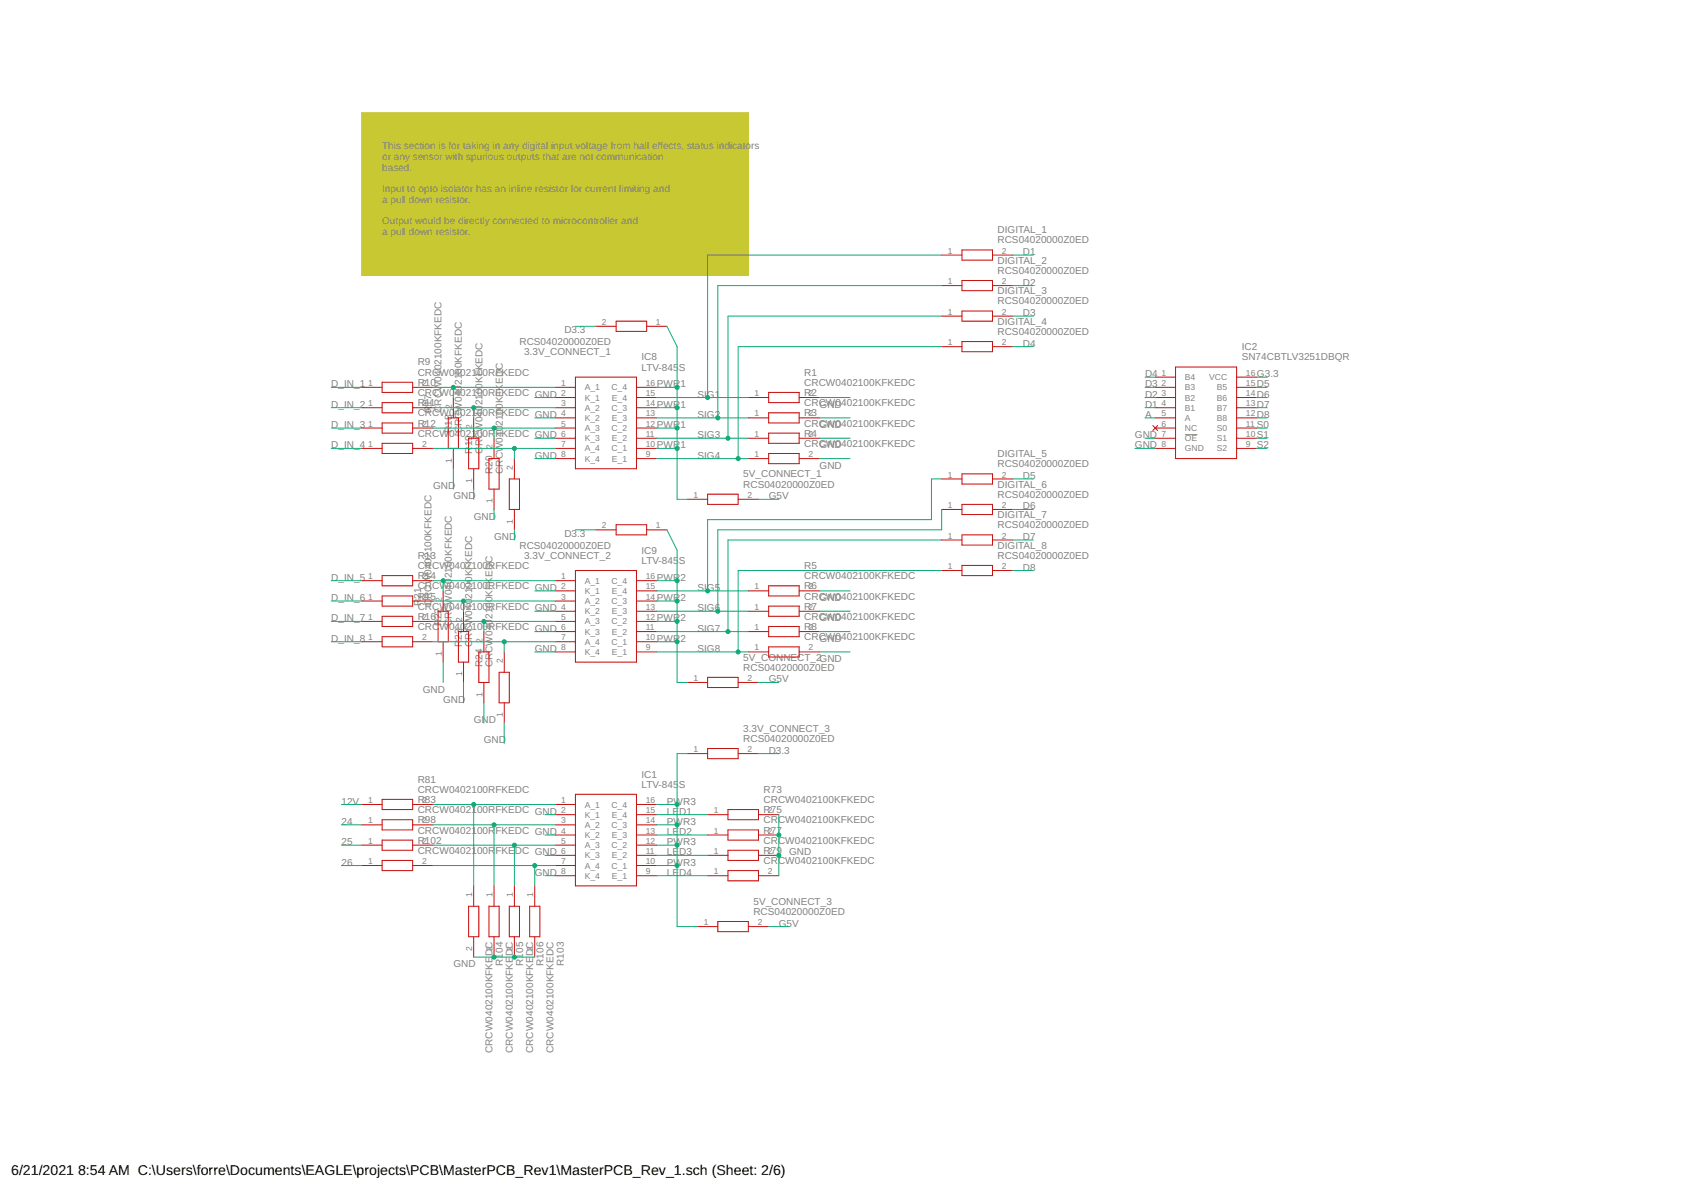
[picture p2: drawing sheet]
<svg xmlns="http://www.w3.org/2000/svg" width="420mm" height="297mm" viewBox="0 0 420 297" stroke-linecap="round" stroke-linejoin="round" font-family="sans-serif">
<path d="M90.3 28.1h96.5v40.7h-96.5z" fill="#c8c832" stroke="#c8c832" stroke-width=".25"/>
<path d="M295.8 108.5h3.1" fill="none" stroke="#808080" stroke-width=".25"/>
<g fill="none" stroke="#c90d0c" stroke-width=".25">
<path d="M235.1 63.7h5.1M235.1 71.3h5.1M235.1 78.9h5.1M240.2 77.6h7.6v2.6h-7.6zM240.2 62.4h7.6v2.5h-7.6zM240.2 70h7.6v2.6h-7.6zM247.8 63.7h5.1M247.8 71.3h5.1M247.8 78.9h5.1M90.3 96.7h5.1M95.4 95.4h7.6v2.6h-7.6zM103 96.7h5.1"/>
<path d="M113.2 99.2v5.1M138.6 96.7h5.1M138.6 99.2h5.1M143.7 94.1h15.2v22.9h-15.2zM148.7 81.4h5.1M153.8 80.2h7.6v2.5h-7.6zM158.9 96.7h5.1M158.9 99.2h5.1M161.4 81.4h5.1M186.8 99.2h5.1M191.9 98h7.6v2.5h-7.6zM199.5 99.2h5.1"/>
<path d="M235.1 86.5h5.1M240.2 85.3h7.6v2.5h-7.6zM247.8 86.5h5.1M288.4 94.1h5.1M288.4 96.7h5.1M288.4 99.2h5.1M293.5 91.6h15.2v22.9h-15.2zM308.7 94.1h5.1M308.7 96.7h5.1M308.7 99.2h5.1M90.3 101.8h5.1M90.3 106.8h5.1"/>
<path d="M90.3 111.9h5.1M95.4 100.5h7.6v2.5h-7.6zM95.4 105.6h7.6v2.5h-7.6zM95.4 110.7h7.6v2.5h-7.6zM103 101.8h5.1M103 106.8h5.1M103 111.9h5.1M111.9 104.3h2.5v7.6h-2.5zM113.2 111.9v5.1M117 109.4h2.5v7.6h-2.5zM118.3 104.3v5.1M118.3 117v5.1"/>
<path d="M122.1 114.5h2.5v7.6h-2.5zM123.3 109.4v5.1M127.1 119.5h2.6v7.7h-2.6zM128.4 114.5v5M138.6 101.8h5.1M138.6 104.3h5.1M138.6 106.8h5.1M138.6 109.4h5.1M138.6 111.9h5.1M138.6 114.5h5.1M158.9 101.8h5.1M158.9 104.3h5.1"/>
<path d="M158.9 106.8h5.1M158.9 109.4h5.1M158.9 111.9h5.1M158.9 114.5h5.1M186.8 104.3h5.1M186.8 109.4h5.1M186.8 114.5h5.1M191.9 103h7.6v2.6h-7.6zM191.9 108.1h7.6v2.6h-7.6zM191.9 113.2h7.6v2.5h-7.6zM199.5 104.3h5.1M199.5 109.4h5.1"/>
<path d="M199.5 114.5h5.1M235.1 119.5h5.1M240.2 118.3h7.6v2.5h-7.6zM247.8 119.5h5.1M287.8 106.2l1.2 1.3M288.4 101.8h5.1M288.4 104.3h5.1M288.4 106.8h5.1M288.4 109.4h5.1M288.4 111.9h5.1M289 106.2l-1.2 1.3M308.7 101.8h5.1"/>
<path d="M308.7 104.3h5.1M308.7 106.8h5.1M308.7 109.4h5.1M308.7 111.9h5.1M123.3 122.1v5.1M128.4 127.2v5M148.7 132.2h5.1M153.8 131h7.6v2.5h-7.6zM161.4 132.2h5.1M171.6 124.6h5.1M176.7 123.4h7.6v2.5h-7.6zM184.3 124.6h5.1"/>
<path d="M235.1 127.2h5.1M235.1 134.8h5.1M240.2 133.5h7.6v2.6h-7.6zM240.2 125.9h7.6v2.5h-7.6zM247.8 127.2h5.1M247.8 134.8h5.1M90.3 144.9h5.1M90.3 150h5.1M90.3 155.1h5.1M95.4 143.7h7.6v2.5h-7.6zM95.4 148.8h7.6v2.5h-7.6zM95.4 153.8h7.6v2.6h-7.6z"/>
<path d="M95.4 158.9h7.6v2.6h-7.6zM103 144.9h5.1M103 150h5.1M103 155.1h5.1M109.4 152.6h2.5v7.6h-2.5zM110.6 147.5v5.1M114.4 157.6h2.6v7.7h-2.6zM115.7 152.6v5M120.8 157.6v5.1M138.6 147.5h5.1M138.6 152.6h5.1M138.6 157.6h5.1"/>
<path d="M138.6 144.9h5.1M138.6 150h5.1M138.6 155.1h5.1M143.7 142.4h15.2v22.9h-15.2zM158.9 147.5h5.1M158.9 152.6h5.1M158.9 157.6h5.1M158.9 144.9h5.1M158.9 150h5.1M158.9 155.1h5.1M186.8 147.5h5.1M186.8 152.6h5.1"/>
<path d="M186.8 157.6h5.1M191.9 146.2h7.6v2.6h-7.6zM191.9 151.3h7.6v2.5h-7.6zM191.9 156.4h7.6v2.5h-7.6zM199.5 147.5h5.1M199.5 152.6h5.1M199.5 157.6h5.1M235.1 142.4h5.1M240.2 141.1h7.6v2.6h-7.6zM247.8 142.4h5.1M90.3 160.2h5.1M103 160.2h5.1"/>
<path d="M110.6 160.2v5.1M115.7 165.3v5M119.5 162.7h2.6v7.6h-2.6zM120.8 170.3v5.1M124.6 167.8h2.5v7.6h-2.5zM125.9 162.7v5.1M125.9 175.4v5.1M138.6 162.7h5.1M138.6 160.2h5.1M158.9 162.7h5.1M158.9 160.2h5.1M171.6 170.3h5.1"/>
<path d="M176.7 169.1h7.6v2.5h-7.6zM184.3 170.3h5.1M186.8 162.7h5.1M191.9 161.5h7.6v2.5h-7.6zM199.5 162.7h5.1M95.4 199.5h7.6v2.6h-7.6zM143.7 198.3h15.2v22.8h-15.2zM171.6 188.1h5.1M176.7 186.8h7.6v2.6h-7.6zM184.3 188.1h5.1M90.3 200.8h5.1M90.3 205.9h5.1"/>
<path d="M90.3 211h5.1M90.3 216h5.1M95.4 204.6h7.6v2.6h-7.6zM95.4 209.7h7.6v2.5h-7.6zM95.4 214.8h7.6v2.5h-7.6zM103 200.8h5.1M103 205.9h5.1M103 211h5.1M103 216h5.1M138.6 200.8h5.1M138.6 203.3h5.1M138.6 205.9h5.1"/>
<path d="M138.6 208.4h5.1M138.6 211h5.1M138.6 213.5h5.1M138.6 216h5.1M138.6 218.6h5.1M158.9 200.8h5.1M158.9 203.3h5.1M158.9 205.9h5.1M158.9 208.4h5.1M158.9 211h5.1M158.9 213.5h5.1M158.9 216h5.1"/>
<path d="M158.9 218.6h5.1M176.7 203.3h5M176.7 208.4h5M176.7 213.5h5M176.7 218.6h5M181.7 202.1h7.7v2.5h-7.7zM181.7 207.2h7.7v2.5h-7.7zM181.7 212.2h7.7v2.6h-7.7zM181.7 217.3h7.7v2.6h-7.7zM189.4 203.3h5M189.4 208.4h5M189.4 213.5h5"/>
<path d="M189.4 218.6h5M117 226.2h2.5v7.6h-2.5zM118.3 221.1v5.1M118.3 233.8v5.1M122.1 226.2h2.5v7.6h-2.5zM123.3 221.1v5.1M123.3 233.8v5.1M127.1 226.2h2.6v7.6h-2.6zM128.4 221.1v5.1M128.4 233.8v5.1M132.2 226.2h2.6v7.6h-2.6zM133.5 221.1v5.1"/>
<path d="M133.5 233.8v5.1M174.1 231.3h5.1M179.2 230h7.6v2.6h-7.6zM186.8 231.3h5.1"/>
</g>
<g fill="none" stroke="#0dab76" stroke-width=".25">
<path d="M235.1 63.7h-58.4v35.5M235.1 71.3h-55.9v33M235.1 78.9h-53.4v30.5M252.9 63.7h5M252.9 71.3h5M252.9 78.9h5M82.7 96.7h7.6M108.1 96.7h30.5M113.2 96.7v2.5M133.5 99.2h5.1M143.7 81.4h5M164 96.7h5"/>
<path d="M164 99.2h22.8M166.5 81.4l2.5 5.1v38.1h2.6M204.6 99.2h7.6M235.1 86.5h-50.8v28M252.9 86.5h5M285.9 96.7h2.5M285.9 99.2h2.5M285.9 94.1h2.5M313.8 96.7h2.5M313.8 99.2h2.5M313.8 94.1h2.5M82.7 101.8h7.6"/>
<path d="M82.7 106.8h7.6M82.7 111.9h7.6M108.1 101.8h30.5M108.1 106.8h30.5M108.1 111.9h30.5M113.2 117v5.1M118.3 101.8v2.5M123.3 106.8v2.6M128.4 111.9v2.6M133.5 104.3h5.1M133.5 114.5h5.1M133.5 109.4h5.1"/>
<path d="M164 101.8h5M164 106.8h5M164 111.9h5M164 104.3h22.8M164 114.5h22.8M164 109.4h22.8M204.6 104.3h7.6M204.6 114.5h7.6M204.6 109.4h7.6M235.1 119.5h-2.6v10.2h-55.8v17.8M252.9 119.5h5M283.3 111.9h5.1"/>
<path d="M285.9 101.8h2.5M285.9 104.3h2.5M285.9 109.4h2.5M313.8 101.8h2.5M313.8 106.8h2.5M313.8 111.9h2.5M313.8 104.3h2.5M313.8 109.4h2.5M118.3 122.1v2.5M123.3 127.2v2.5M128.4 132.2v2.6M143.7 132.2h5"/>
<path d="M166.5 132.2l2.5 5.1v33h2.6M189.4 124.6h5M235.1 134.8h-53.4v22.8M235.1 127.2v5h-55.9v20.4M252.9 127.2h5M252.9 134.8h5M82.7 144.9h7.6M82.7 150h7.6M82.7 155.1h7.6M108.1 144.9h30.5M108.1 150h30.5M108.1 155.1h30.5"/>
<path d="M110.6 144.9v2.6M115.7 150v2.6M120.8 155.1v2.5M133.5 147.5h5.1M133.5 152.6h5.1M133.5 157.6h5.1M164 144.9h5M164 150h5M164 155.1h5M164 147.5h22.8M164 152.6h22.8M164 157.6h22.8"/>
<path d="M204.6 147.5h7.6M204.6 152.6h7.6M204.6 157.6h7.6M235.1 142.4h-50.8v20.3M252.9 142.4h5M82.7 160.2h7.6M108.1 160.2h30.5M110.6 165.3v5M115.7 170.3v5.1M120.8 175.4v5.1M125.9 160.2v2.5M133.5 162.7h5.1"/>
<path d="M164 160.2h5M164 162.7h22.8M189.4 170.3h5M204.6 162.7h7.6M125.9 180.5v5.1M171.6 188.1h-2.6v43.2h5.1M189.4 188.1h5M85.2 200.8h5.1M85.2 205.9h5.1M85.2 211h5.1M85.2 216h5.1M108.1 200.8h30.5"/>
<path d="M108.1 205.9h30.5M108.1 211h30.5M108.1 216h30.5M118.3 200.8v20.3M123.3 205.9v15.2M128.4 211v10.1M133.5 216v5.1M136 203.3h2.6M136 208.4h2.6M136 213.5h2.6M136 218.6h2.6M164 203.3h12.7"/>
<path d="M164 208.4h12.7M164 213.5h12.7M164 218.6h12.7M164 200.8h5M164 205.9h5M164 211h5M164 216h5M194.4 203.3v15.3M118.3 238.9h15.2M191.9 231.3h5.1"/>
</g>
<g fill="#0dab76" stroke="#0dab76" stroke-width=".25">
<circle cx="113.2" cy="96.7" r=".51"/>
<circle cx="118.3" cy="101.8" r=".51"/>
<circle cx="123.3" cy="106.8" r=".51"/>
<circle cx="128.4" cy="111.9" r=".51"/>
<circle cx="110.6" cy="144.9" r=".51"/>
<circle cx="115.7" cy="150" r=".51"/>
<circle cx="120.8" cy="155.1" r=".51"/>
<circle cx="125.9" cy="160.2" r=".51"/>
<circle cx="194.4" cy="208.4" r=".51"/>
<circle cx="194.4" cy="213.5" r=".51"/>
<circle cx="123.3" cy="238.9" r=".51"/>
<circle cx="128.4" cy="238.9" r=".51"/>
<circle cx="118.3" cy="200.8" r=".51"/>
<circle cx="123.3" cy="205.9" r=".51"/>
<circle cx="128.4" cy="211" r=".51"/>
<circle cx="133.5" cy="216" r=".51"/>
<circle cx="169" cy="106.8" r=".51"/>
<circle cx="169" cy="101.8" r=".51"/>
<circle cx="169" cy="96.7" r=".51"/>
<circle cx="169" cy="111.9" r=".51"/>
<circle cx="169" cy="144.9" r=".51"/>
<circle cx="169" cy="150" r=".51"/>
<circle cx="169" cy="155.1" r=".51"/>
<circle cx="169" cy="160.2" r=".51"/>
<circle cx="169" cy="200.8" r=".51"/>
<circle cx="169" cy="205.9" r=".51"/>
<circle cx="169" cy="211" r=".51"/>
<circle cx="169" cy="216" r=".51"/>
<circle cx="176.7" cy="99.2" r=".51"/>
<circle cx="179.2" cy="104.3" r=".51"/>
<circle cx="181.7" cy="109.4" r=".51"/>
<circle cx="184.3" cy="114.5" r=".51"/>
<circle cx="176.7" cy="147.5" r=".51"/>
<circle cx="179.2" cy="152.6" r=".51"/>
<circle cx="181.7" cy="157.6" r=".51"/>
<circle cx="184.3" cy="162.7" r=".51"/>
</g>
<g font-size="3.5">
<text x="2.8" y="293.2">6/21/2021</text>
<text x="19.5" y="293.2">8:54 AM C:\Users\forre\Documents\EAGLE\projects\PCB\MasterPCB_Rev1\MasterPCB_Rev_1.sch (Sheet: 2/6)</text>
</g>
<g font-size="2.5" fill="#808080">
<text x="95.4" y="37.3">This section is for taking in any digital input voltage from hall effects, status indicato</text>
<text x="95.4" y="39.9">or any sensor with spurious outputs that are not communication</text>
<text x="187.5" y="37.3">rs</text>
<text x="95.4" y="42.6">based.</text>
<text x="95.4" y="47.9">Input to opto isolator has an inline resistor for current limiting and</text>
<text x="95.4" y="50.6">a pull down resistor.</text>
<text x="95.4" y="55.9">Output would be directly connected to microcontroller and</text>
<text x="95.4" y="58.6">a pull down resistor.</text>
<text x="249" y="58.2">DIGITAL_1</text>
<text x="249" y="60.8">RCS04020000Z0ED</text>
<text x="249" y="65.8">DIGITAL_2</text>
<text x="255.4" y="63.7">D1</text>
<text x="249" y="68.4">RCS04020000Z0ED</text>
<text x="255.4" y="71.3">D2</text>
<text x="249" y="76">RCS04020000Z0ED</text>
<text x="249" y="73.5">DIGITAL_3</text>
<text x="140.9" y="83.2">D3.3</text>
<text x="249" y="83.6">RCS04020000Z0ED</text>
<text x="249" y="81.1">DIGITAL_4</text>
<text x="255.4" y="78.9">D3</text>
<text x="129.7" y="86.2">RCS04020000Z0ED</text>
<text x="130.8" y="88.7">3.3V_CONNECT_1</text>
<text x="160.2" y="90">IC8</text>
<text x="255.4" y="86.5">D4</text>
<text x="310" y="90">SN74CBTLV3251DBQR</text>
<text x="310" y="87.4">IC2</text>
<text x="104.3" y="93.8">CRCW0402100RFKEDC</text>
<text x="104.3" y="91.2">R9</text>
<text x="160.2" y="92.5">LTV-845</text>
<text x="169.5" y="92.5">S</text>
<text x="200.8" y="93.8">R1</text>
<text x="285.9" y="94.2">D4</text>
<text x="313.8" y="94.2">G3.3</text>
<text x="82.7" y="96.7">D_IN_1</text>
<text x="82.7" y="101.8">D_IN_2</text>
<text x="104.3" y="98.9">CRCW0</text>
<text x="104.3" y="96.3">R10</text>
<text x="104.3" y="101.4">R11</text>
<text x="107.7" y="101.2" transform="rotate(-90 107.7 101.2)">17</text>
<text x="110.3" y="101.2" transform="rotate(-90 110.3 101.2)">RCW0402100KFKEDC</text>
<text x="113.5" y="98.9">402100RFKEDC GND</text>
<text x="115.3" y="96.1" transform="rotate(-90 115.3 96.1)">2100KFKEDC</text>
<text x="120.4" y="101.2" transform="rotate(-90 120.4 101.2)">2100KFKEDC</text>
<text x="164" y="101.8">PWR1</text>
<text x="164" y="96.7">PWR1</text>
<text x="174.1" y="99.2">SIG1</text>
<text x="200.8" y="96.3">CRCW0402100KFKEDC</text>
<text x="200.8" y="101.4">CRCW0402100KFKEDC</text>
<text x="200.8" y="98.9">R2</text>
<text x="204.6" y="101.8">GND</text>
<text x="285.9" y="101.8">D1</text>
<text x="285.9" y="99.2">D2</text>
<text x="285.9" y="96.7">D3</text>
<text x="313.8" y="96.7">D5</text>
<text x="313.8" y="99.2">D6</text>
<text x="313.8" y="101.8">D7</text>
<text x="82.7" y="106.9">D_IN_3</text>
<text x="104.3" y="103.9">CRCW0</text>
<text x="104.3" y="106.5">R12</text>
<text x="107.7" y="103" transform="rotate(-90 107.7 103)">R</text>
<text x="110.3" y="103" transform="rotate(-90 110.3 103)">C</text>
<text x="112.8" y="106.3" transform="rotate(-90 112.8 106.3)">18</text>
<text x="113.5" y="103.9">402100RFKEDC GND</text>
<text x="115.3" y="106.3" transform="rotate(-90 115.3 106.3)">RCW040</text>
<text x="125.5" y="106.3" transform="rotate(-90 125.5 106.3)">2100KFKEDC</text>
<text x="164" y="106.9">PWR1</text>
<text x="174.1" y="104.3">SIG2</text>
<text x="200.8" y="106.5">CRCW0402100KFKEDC</text>
<text x="200.8" y="103.9">R3</text>
<text x="204.6" y="106.9">GND</text>
<text x="285.9" y="104.3">A</text>
<text x="313.8" y="104.3">D8</text>
<text x="313.8" y="106.9">S0</text>
<text x="82.7" y="111.9">D_IN_4</text>
<text x="104.3" y="109">CRCW</text>
<text x="112.1" y="109">04</text>
<text x="112.8" y="108.1" transform="rotate(-90 112.8 108.1)">R</text>
<text x="114.9" y="109">02100R</text>
<text x="115.3" y="108.1" transform="rotate(-90 115.3 108.1)">C</text>
<text x="117.9" y="113.2" transform="rotate(-90 117.9 113.2)">R</text>
<text x="117.9" y="111.4" transform="rotate(-90 117.9 111.4)">19</text>
<text x="120.4" y="113.2" transform="rotate(-90 120.4 113.2)">C</text>
<text x="120.4" y="111.4" transform="rotate(-90 120.4 111.4)">RCW040</text>
<text x="123.7" y="109">FKEDC GND</text>
<text x="164" y="111.9">PWR1</text>
<text x="174.1" y="109.4">SIG3</text>
<text x="200.8" y="111.5">CRCW0402100KFKEDC</text>
<text x="200.8" y="109">R4</text>
<text x="204.6" y="111.9">GND</text>
<text x="283.3" y="111.9">GND</text>
<text x="283.3" y="109.4">GND</text>
<text x="313.8" y="109.4">S1</text>
<text x="313.8" y="111.9">S2</text>
<text x="123" y="118.3" transform="rotate(-90 123 118.3)">R20</text>
<text x="125.5" y="118.3" transform="rotate(-90 125.5 118.3)">CRCW040</text>
<text x="133.5" y="114.5">GND</text>
<text x="174.1" y="114.5">SIG4</text>
<text x="185.6" y="119.2">5V_CONNECT_1</text>
<text x="204.6" y="117">GND</text>
<text x="249" y="116.6">RCS04020000Z0ED</text>
<text x="249" y="114.1">DIGITAL_5</text>
<text x="255.4" y="119.5">D5</text>
<text x="108.1" y="122.1">GND</text>
<text x="113.2" y="124.6">GND</text>
<text x="185.6" y="121.7">RCS04020000Z0ED</text>
<text x="191.9" y="124.6">G5V</text>
<text x="249" y="124.2">RCS04020000Z0ED</text>
<text x="249" y="121.7">DIGITAL_6</text>
<text x="118.3" y="129.7">GND</text>
<text x="249" y="131.9">RCS04020000Z0ED</text>
<text x="249" y="129.3">DIGITAL_7</text>
<text x="255.4" y="127.2">D6</text>
<text x="123.3" y="134.8">GND</text>
<text x="129.7" y="136.9">RCS04020000Z0ED</text>
<text x="140.9" y="134">D3.3</text>
<text x="249" y="136.9">DIGITAL_8</text>
<text x="255.4" y="134.8">D7</text>
<text x="104.3" y="142">CRCW0402100RFKEDC</text>
<text x="104.3" y="139.5">R13</text>
<text x="130.8" y="139.5">3.3V_CONNECT_2</text>
<text x="160.2" y="140.8">LTV-845</text>
<text x="160.2" y="138.2">IC9</text>
<text x="169.5" y="140.8">S</text>
<text x="200.8" y="142">R5</text>
<text x="249" y="139.5">RCS04020000Z0ED</text>
<text x="255.4" y="142.4">D8</text>
<text x="82.7" y="144.9">D_IN_5</text>
<text x="104.3" y="147.1">CRCW0402100RFKEDC GND</text>
<text x="104.3" y="144.6">R14</text>
<text x="104.3" y="149.6">R15</text>
<text x="105.2" y="149.5" transform="rotate(-90 105.2 149.5)">21</text>
<text x="107.7" y="149.5" transform="rotate(-90 107.7 149.5)">RCW0402100KFKEDC</text>
<text x="112.8" y="144.4" transform="rotate(-90 112.8 144.4)">2100KFKEDC</text>
<text x="117.9" y="149.5" transform="rotate(-90 117.9 149.5)">2100KFKEDC</text>
<text x="164" y="144.9">PWR2</text>
<text x="174.1" y="147.5">SIG5</text>
<text x="200.8" y="144.6">CRCW0402100KFKEDC</text>
<text x="200.8" y="149.6">CRCW0402100KFKEDC</text>
<text x="200.8" y="147.1">R6</text>
<text x="82.7" y="150">D_IN_6</text>
<text x="82.7" y="155.1">D_IN_7</text>
<text x="104.3" y="152.2">CRCW040</text>
<text x="104.3" y="154.7">R16</text>
<text x="105.2" y="151.3" transform="rotate(-90 105.2 151.3)">R</text>
<text x="107.7" y="151.3" transform="rotate(-90 107.7 151.3)">C</text>
<text x="110.3" y="154.6" transform="rotate(-90 110.3 154.6)">22</text>
<text x="112.8" y="154.6" transform="rotate(-90 112.8 154.6)">RCW040</text>
<text x="116.3" y="152.2">2100RFKEDC GND</text>
<text x="123" y="154.5" transform="rotate(-90 123 154.5)">2100KFKEDC</text>
<text x="164" y="150">PWR2</text>
<text x="164" y="155.1">PWR2</text>
<text x="174.1" y="152.6">SIG6</text>
<text x="200.8" y="154.7">CRCW0402100KFKEDC</text>
<text x="200.8" y="152.2">R7</text>
<text x="204.6" y="150">GND</text>
<text x="204.6" y="155.1">GND</text>
<text x="82.7" y="160.2">D_IN_8</text>
<text x="104.3" y="157.3">CRC</text>
<text x="109.7" y="157.3">W</text>
<text x="110.3" y="156.4" transform="rotate(-90 110.3 156.4)">R</text>
<text x="112.1" y="157.3">040</text>
<text x="112.8" y="156.4" transform="rotate(-90 112.8 156.4)">C</text>
<text x="115.3" y="161.5" transform="rotate(-90 115.3 161.5)">R</text>
<text x="115.3" y="159.7" transform="rotate(-90 115.3 159.7)">23</text>
<text x="116.3" y="157.3">2100RFKEDC GND</text>
<text x="117.9" y="161.5" transform="rotate(-90 117.9 161.5)">C</text>
<text x="117.9" y="159.7" transform="rotate(-90 117.9 159.7)">RCW040</text>
<text x="164" y="160.2">PWR2</text>
<text x="174.1" y="157.6">SIG7</text>
<text x="200.8" y="159.8">CRCW0402100KFKEDC</text>
<text x="200.8" y="157.3">R8</text>
<text x="204.6" y="160.2">GND</text>
<text x="120.4" y="166.5" transform="rotate(-90 120.4 166.5)">R24</text>
<text x="123" y="166.5" transform="rotate(-90 123 166.5)">CRCW040</text>
<text x="133.5" y="162.7">GND</text>
<text x="174.1" y="162.7">SIG8</text>
<text x="185.6" y="167.4">RCS04020000Z0ED</text>
<text x="185.6" y="164.9">5V_CONNECT_2GND</text>
<text x="105.6" y="172.9">GND</text>
<text x="191.9" y="170.3">G5V</text>
<text x="110.6" y="175.4">GND</text>
<text x="118.3" y="180.5">GND</text>
<text x="120.8" y="185.6">GND</text>
<text x="185.6" y="185.2">RCS04020000Z0ED</text>
<text x="185.6" y="182.7">3.3V_CONNECT_3</text>
<text x="191.9" y="188.1">D3.3</text>
<text x="104.3" y="197.9">CRCW0402100RFKEDC</text>
<text x="104.3" y="195.4">R81</text>
<text x="160.2" y="196.6">LTV-845</text>
<text x="160.2" y="194.1">IC1</text>
<text x="169.5" y="196.6">S</text>
<text x="190.6" y="197.9">R73</text>
<text x="85.2" y="200.8">12V</text>
<text x="104.3" y="203">CRCW0402100RFKEDC GND</text>
<text x="104.3" y="200.4">R83</text>
<text x="166.5" y="203.4">LE</text>
<text x="166.5" y="200.8">PWR3</text>
<text x="169.6" y="203.4">D1</text>
<text x="190.6" y="200.4">CRCW0402100KFKEDC</text>
<text x="190.6" y="203">R75</text>
<text x="85.2" y="205.9">24</text>
<text x="104.3" y="208.1">CRCW0402100R</text>
<text x="104.3" y="205.5">R98</text>
<text x="123.7" y="208.1">FKEDC GND</text>
<text x="166.5" y="208.4">LE</text>
<text x="166.5" y="205.9">PWR3</text>
<text x="169.6" y="208.4">D2</text>
<text x="190.6" y="205.5">CRCW0402100KFKEDC</text>
<text x="190.6" y="208.1">R77</text>
<text x="85.2" y="211">25</text>
<text x="104.3" y="213.1">CRCW0402100R</text>
<text x="104.3" y="210.6">R102</text>
<text x="123.7" y="213.1">FKE</text>
<text x="128.5" y="213.1">DC GND</text>
<text x="166.5" y="213.5">LE</text>
<text x="166.5" y="211">PWR3</text>
<text x="169.6" y="213.5">D3</text>
<text x="190.6" y="210.6">CRCW0402100KFKEDC</text>
<text x="190.6" y="215.7">CRCW0402100KFKEDC</text>
<text x="190.6" y="213.1">R79</text>
<text x="197" y="213.5">GND</text>
<text x="85.2" y="216.1">26</text>
<text x="133.5" y="218.6">GND</text>
<text x="166.5" y="218.6">LE</text>
<text x="166.5" y="216.1">PWR3</text>
<text x="169.6" y="218.6">D4</text>
<text x="188.1" y="225.8">5V_CONNECT_3</text>
<text x="188.1" y="228.4">RCS04020000Z0ED</text>
<text x="194.4" y="231.3">G5V</text>
<text x="123" y="238.7" transform="rotate(-90 123 238.7)">DC</text>
<text x="128" y="238.7" transform="rotate(-90 128 238.7)">DC</text>
<text x="133.1" y="238.7" transform="rotate(-90 133.1 238.7)">DC</text>
<text x="113.2" y="241.4">GND</text>
<text x="125.5" y="241.1" transform="rotate(-90 125.5 241.1)">R104</text>
<text x="130.6" y="241.1" transform="rotate(-90 130.6 241.1)">R105</text>
<text x="135.7" y="241.1" transform="rotate(-90 135.7 241.1)">R106</text>
<text x="140.7" y="241.1" transform="rotate(-90 140.7 241.1)">R103</text>
<text x="123" y="262.8" transform="rotate(-90 123 262.8)">CRCW0402100KFKE</text>
<text x="128" y="262.8" transform="rotate(-90 128 262.8)">CRCW0402100KFKE</text>
<text x="133.1" y="262.8" transform="rotate(-90 133.1 262.8)">CRCW0402100KFKE</text>
<text x="138.2" y="262.8" transform="rotate(-90 138.2 262.8)">CRCW0402100KFKEDC</text>
</g>
<g font-size="2.1" fill="#808080">
<text x="236.6" y="63.3">1</text>
<text x="250.1" y="63.3">2</text>
<text x="236.6" y="70.9">1</text>
<text x="250.1" y="70.9">2</text>
<text x="150.3" y="81.1">2</text>
<text x="163.8" y="81.1">1</text>
<text x="236.6" y="78.6">1</text>
<text x="250.1" y="78.6">2</text>
<text x="236.6" y="86.2">1</text>
<text x="250.1" y="86.2">2</text>
<text x="290" y="93.8">1</text>
<text x="295.8" y="94.9">B4</text>
<text x="301.9" y="94.9">VCC</text>
<text x="311.1" y="93.8">16</text>
<text x="91.9" y="96.3">1</text>
<text x="91.9" y="101.4">1</text>
<text x="105.4" y="96.3">2</text>
<text x="105.4" y="101.4">2</text>
<text x="112.8" y="102" transform="rotate(-90 112.8 102)">2</text>
<text x="140.1" y="96.3">1</text>
<text x="140.1" y="98.9">2</text>
<text x="140.1" y="101.4">3</text>
<text x="146" y="97.5">A_1</text>
<text x="146" y="100">K_1</text>
<text x="152.6" y="97.5">C_4</text>
<text x="152.8" y="100">E_4</text>
<text x="161.2" y="96.3">16</text>
<text x="161.2" y="98.9">15</text>
<text x="161.2" y="101.4">14</text>
<text x="188.4" y="98.9">1</text>
<text x="201.9" y="98.9">2</text>
<text x="290" y="96.3">2</text>
<text x="290" y="98.9">3</text>
<text x="290" y="101.4">4</text>
<text x="295.8" y="97.5">B3</text>
<text x="295.8" y="100">B2</text>
<text x="303.8" y="97.5">B5</text>
<text x="303.8" y="100">B6</text>
<text x="311.1" y="96.3">15</text>
<text x="311.1" y="98.9">14</text>
<text x="311.1" y="101.4">13</text>
<text x="91.9" y="106.5">1</text>
<text x="105.4" y="106.5">2</text>
<text x="117.9" y="107.1" transform="rotate(-90 117.9 107.1)">2</text>
<text x="140.1" y="104">4</text>
<text x="140.1" y="106.5">5</text>
<text x="146" y="102.5">A_2</text>
<text x="146" y="105.1">K_2</text>
<text x="146" y="107.6">A_3</text>
<text x="152.6" y="102.5">C_3</text>
<text x="152.6" y="107.6">C_2</text>
<text x="152.8" y="105.1">E_3</text>
<text x="161.2" y="104">13</text>
<text x="161.2" y="106.5">12</text>
<text x="188.4" y="104">1</text>
<text x="201.9" y="104">2</text>
<text x="290" y="104">5</text>
<text x="290" y="106.5">6</text>
<text x="295.8" y="102.5">B1</text>
<text x="295.8" y="105.1">A</text>
<text x="295.8" y="107.6">NC</text>
<text x="303.8" y="102.5">B7</text>
<text x="303.8" y="105.1">B8</text>
<text x="303.8" y="107.6">S0</text>
<text x="311.1" y="104">12</text>
<text x="311.1" y="106.5">11</text>
<text x="91.9" y="111.6">1</text>
<text x="105.4" y="111.6">2</text>
<text x="123" y="112.1" transform="rotate(-90 123 112.1)">2</text>
<text x="140.1" y="109">6</text>
<text x="140.1" y="111.6">7</text>
<text x="146" y="110.2">K_3</text>
<text x="146" y="112.7">A_4</text>
<text x="152.6" y="112.7">C_1</text>
<text x="152.8" y="110.2">E_2</text>
<text x="161.2" y="109">11</text>
<text x="161.2" y="111.6">10</text>
<text x="188.4" y="109">1</text>
<text x="201.9" y="109">2</text>
<text x="290" y="109">7</text>
<text x="290" y="111.6">8</text>
<text x="295.8" y="110.2">OE</text>
<text x="295.8" y="112.7">GND</text>
<text x="303.8" y="110.2">S1</text>
<text x="303.8" y="112.7">S2</text>
<text x="311.1" y="109">10</text>
<text x="311.1" y="111.6">9</text>
<text x="112.8" y="115.5" transform="rotate(-90 112.8 115.5)">1</text>
<text x="128.1" y="117.2" transform="rotate(-90 128.1 117.2)">2</text>
<text x="140.1" y="114.1">8</text>
<text x="146" y="115.2">K_4</text>
<text x="152.8" y="115.2">E_1</text>
<text x="161.2" y="114.1">9</text>
<text x="188.4" y="114.1">1</text>
<text x="201.9" y="114.1">2</text>
<text x="236.6" y="119.2">1</text>
<text x="250.1" y="119.2">2</text>
<text x="117.9" y="120.5" transform="rotate(-90 117.9 120.5)">1</text>
<text x="123" y="125.6" transform="rotate(-90 123 125.6)">1</text>
<text x="173.1" y="124.3">1</text>
<text x="186.6" y="124.3">2</text>
<text x="128.1" y="130.7" transform="rotate(-90 128.1 130.7)">1</text>
<text x="150.3" y="131.9">2</text>
<text x="163.8" y="131.9">1</text>
<text x="236.6" y="126.8">1</text>
<text x="250.1" y="126.8">2</text>
<text x="236.6" y="134.4">1</text>
<text x="250.1" y="134.4">2</text>
<text x="236.6" y="142">1</text>
<text x="250.1" y="142">2</text>
<text x="91.9" y="144.6">1</text>
<text x="91.9" y="149.7">1</text>
<text x="105.4" y="144.6">2</text>
<text x="105.4" y="149.7">2</text>
<text x="140.1" y="144.6">1</text>
<text x="140.1" y="147.1">2</text>
<text x="140.1" y="149.7">3</text>
<text x="146" y="145.7">A_1</text>
<text x="146" y="148.2">K_1</text>
<text x="152.6" y="145.7">C_4</text>
<text x="152.8" y="148.2">E_4</text>
<text x="161.2" y="144.6">16</text>
<text x="161.2" y="147.1">15</text>
<text x="161.2" y="149.7">14</text>
<text x="188.4" y="147.1">1</text>
<text x="201.9" y="147.1">2</text>
<text x="91.9" y="154.7">1</text>
<text x="105.4" y="154.7">2</text>
<text x="110.3" y="150.2" transform="rotate(-90 110.3 150.2)">2</text>
<text x="115.4" y="155.3" transform="rotate(-90 115.4 155.3)">2</text>
<text x="140.1" y="152.2">4</text>
<text x="140.1" y="154.7">5</text>
<text x="146" y="150.8">A_2</text>
<text x="146" y="153.3">K_2</text>
<text x="146" y="155.9">A_3</text>
<text x="152.6" y="150.8">C_3</text>
<text x="152.6" y="155.9">C_2</text>
<text x="152.8" y="153.3">E_3</text>
<text x="161.2" y="152.2">13</text>
<text x="161.2" y="154.7">12</text>
<text x="188.4" y="152.2">1</text>
<text x="201.9" y="152.2">2</text>
<text x="91.9" y="159.8">1</text>
<text x="105.4" y="159.8">2</text>
<text x="120.4" y="160.4" transform="rotate(-90 120.4 160.4)">2</text>
<text x="140.1" y="157.3">6</text>
<text x="140.1" y="159.8">7</text>
<text x="146" y="158.4">K_3</text>
<text x="146" y="160.9">A_4</text>
<text x="152.6" y="160.9">C_1</text>
<text x="152.8" y="158.4">E_2</text>
<text x="161.2" y="157.3">11</text>
<text x="161.2" y="159.8">10</text>
<text x="188.4" y="157.3">1</text>
<text x="201.9" y="157.3">2</text>
<text x="110.3" y="163.7" transform="rotate(-90 110.3 163.7)">1</text>
<text x="125.5" y="165.5" transform="rotate(-90 125.5 165.5)">2</text>
<text x="140.1" y="162.4">8</text>
<text x="146" y="163.5">K_4</text>
<text x="152.8" y="163.5">E_1</text>
<text x="161.2" y="162.4">9</text>
<text x="188.4" y="162.4">1</text>
<text x="201.9" y="162.4">2</text>
<text x="115.4" y="168.8" transform="rotate(-90 115.4 168.8)">1</text>
<text x="120.4" y="173.9" transform="rotate(-90 120.4 173.9)">1</text>
<text x="173.1" y="170">1</text>
<text x="186.6" y="170">2</text>
<text x="125.5" y="178.9" transform="rotate(-90 125.5 178.9)">1</text>
<text x="173.1" y="187.8">1</text>
<text x="186.6" y="187.8">2</text>
<text x="91.9" y="200.5">1</text>
<text x="105.4" y="200.5">2</text>
<text x="140.1" y="200.5">1</text>
<text x="140.1" y="203">2</text>
<text x="146" y="201.6">A_1</text>
<text x="152.6" y="201.6">C_4</text>
<text x="161.2" y="200.5">16</text>
<text x="161.2" y="203">15</text>
<text x="178.2" y="203">1</text>
<text x="191.7" y="203">2</text>
<text x="91.9" y="205.5">1</text>
<text x="105.4" y="205.5">2</text>
<text x="140.1" y="205.5">3</text>
<text x="140.1" y="208.1">4</text>
<text x="146" y="204.1">K_1</text>
<text x="146" y="206.7">A_2</text>
<text x="146" y="209.2">K_2</text>
<text x="152.6" y="206.7">C_3</text>
<text x="152.8" y="204.1">E_4</text>
<text x="152.8" y="209.2">E_3</text>
<text x="161.2" y="205.5">14</text>
<text x="161.2" y="208.1">13</text>
<text x="178.2" y="208.1">1</text>
<text x="191.7" y="208.1">2</text>
<text x="91.9" y="210.6">1</text>
<text x="91.9" y="215.7">1</text>
<text x="105.4" y="210.6">2</text>
<text x="105.4" y="215.7">2</text>
<text x="140.1" y="210.6">5</text>
<text x="140.1" y="213.2">6</text>
<text x="140.1" y="215.7">7</text>
<text x="146" y="211.7">A_3</text>
<text x="146" y="214.3">K_3</text>
<text x="152.6" y="211.7">C_2</text>
<text x="152.8" y="214.3">E_2</text>
<text x="161.2" y="210.6">12</text>
<text x="161.2" y="213.2">11</text>
<text x="161.2" y="215.7">10</text>
<text x="178.2" y="213.2">1</text>
<text x="191.7" y="213.2">2</text>
<text x="140.1" y="218.2">8</text>
<text x="146" y="216.8">A_4</text>
<text x="146" y="219.4">K_4</text>
<text x="152.6" y="216.8">C_1</text>
<text x="152.8" y="219.4">E_1</text>
<text x="161.2" y="218.2">9</text>
<text x="178.2" y="218.2">1</text>
<text x="191.7" y="218.2">2</text>
<text x="117.9" y="223.9" transform="rotate(-90 117.9 223.9)">1</text>
<text x="123" y="223.9" transform="rotate(-90 123 223.9)">1</text>
<text x="128.1" y="223.9" transform="rotate(-90 128.1 223.9)">1</text>
<text x="133.1" y="223.9" transform="rotate(-90 133.1 223.9)">1</text>
<text x="175.7" y="230.9">1</text>
<text x="189.2" y="230.9">2</text>
<text x="117.9" y="237.4" transform="rotate(-90 117.9 237.4)">2</text>
<text x="123" y="237.4" transform="rotate(-90 123 237.4)">2</text>
<text x="128.1" y="237.4" transform="rotate(-90 128.1 237.4)">2</text>
<text x="133.1" y="237.4" transform="rotate(-90 133.1 237.4)">2</text>
</g>
</svg>
